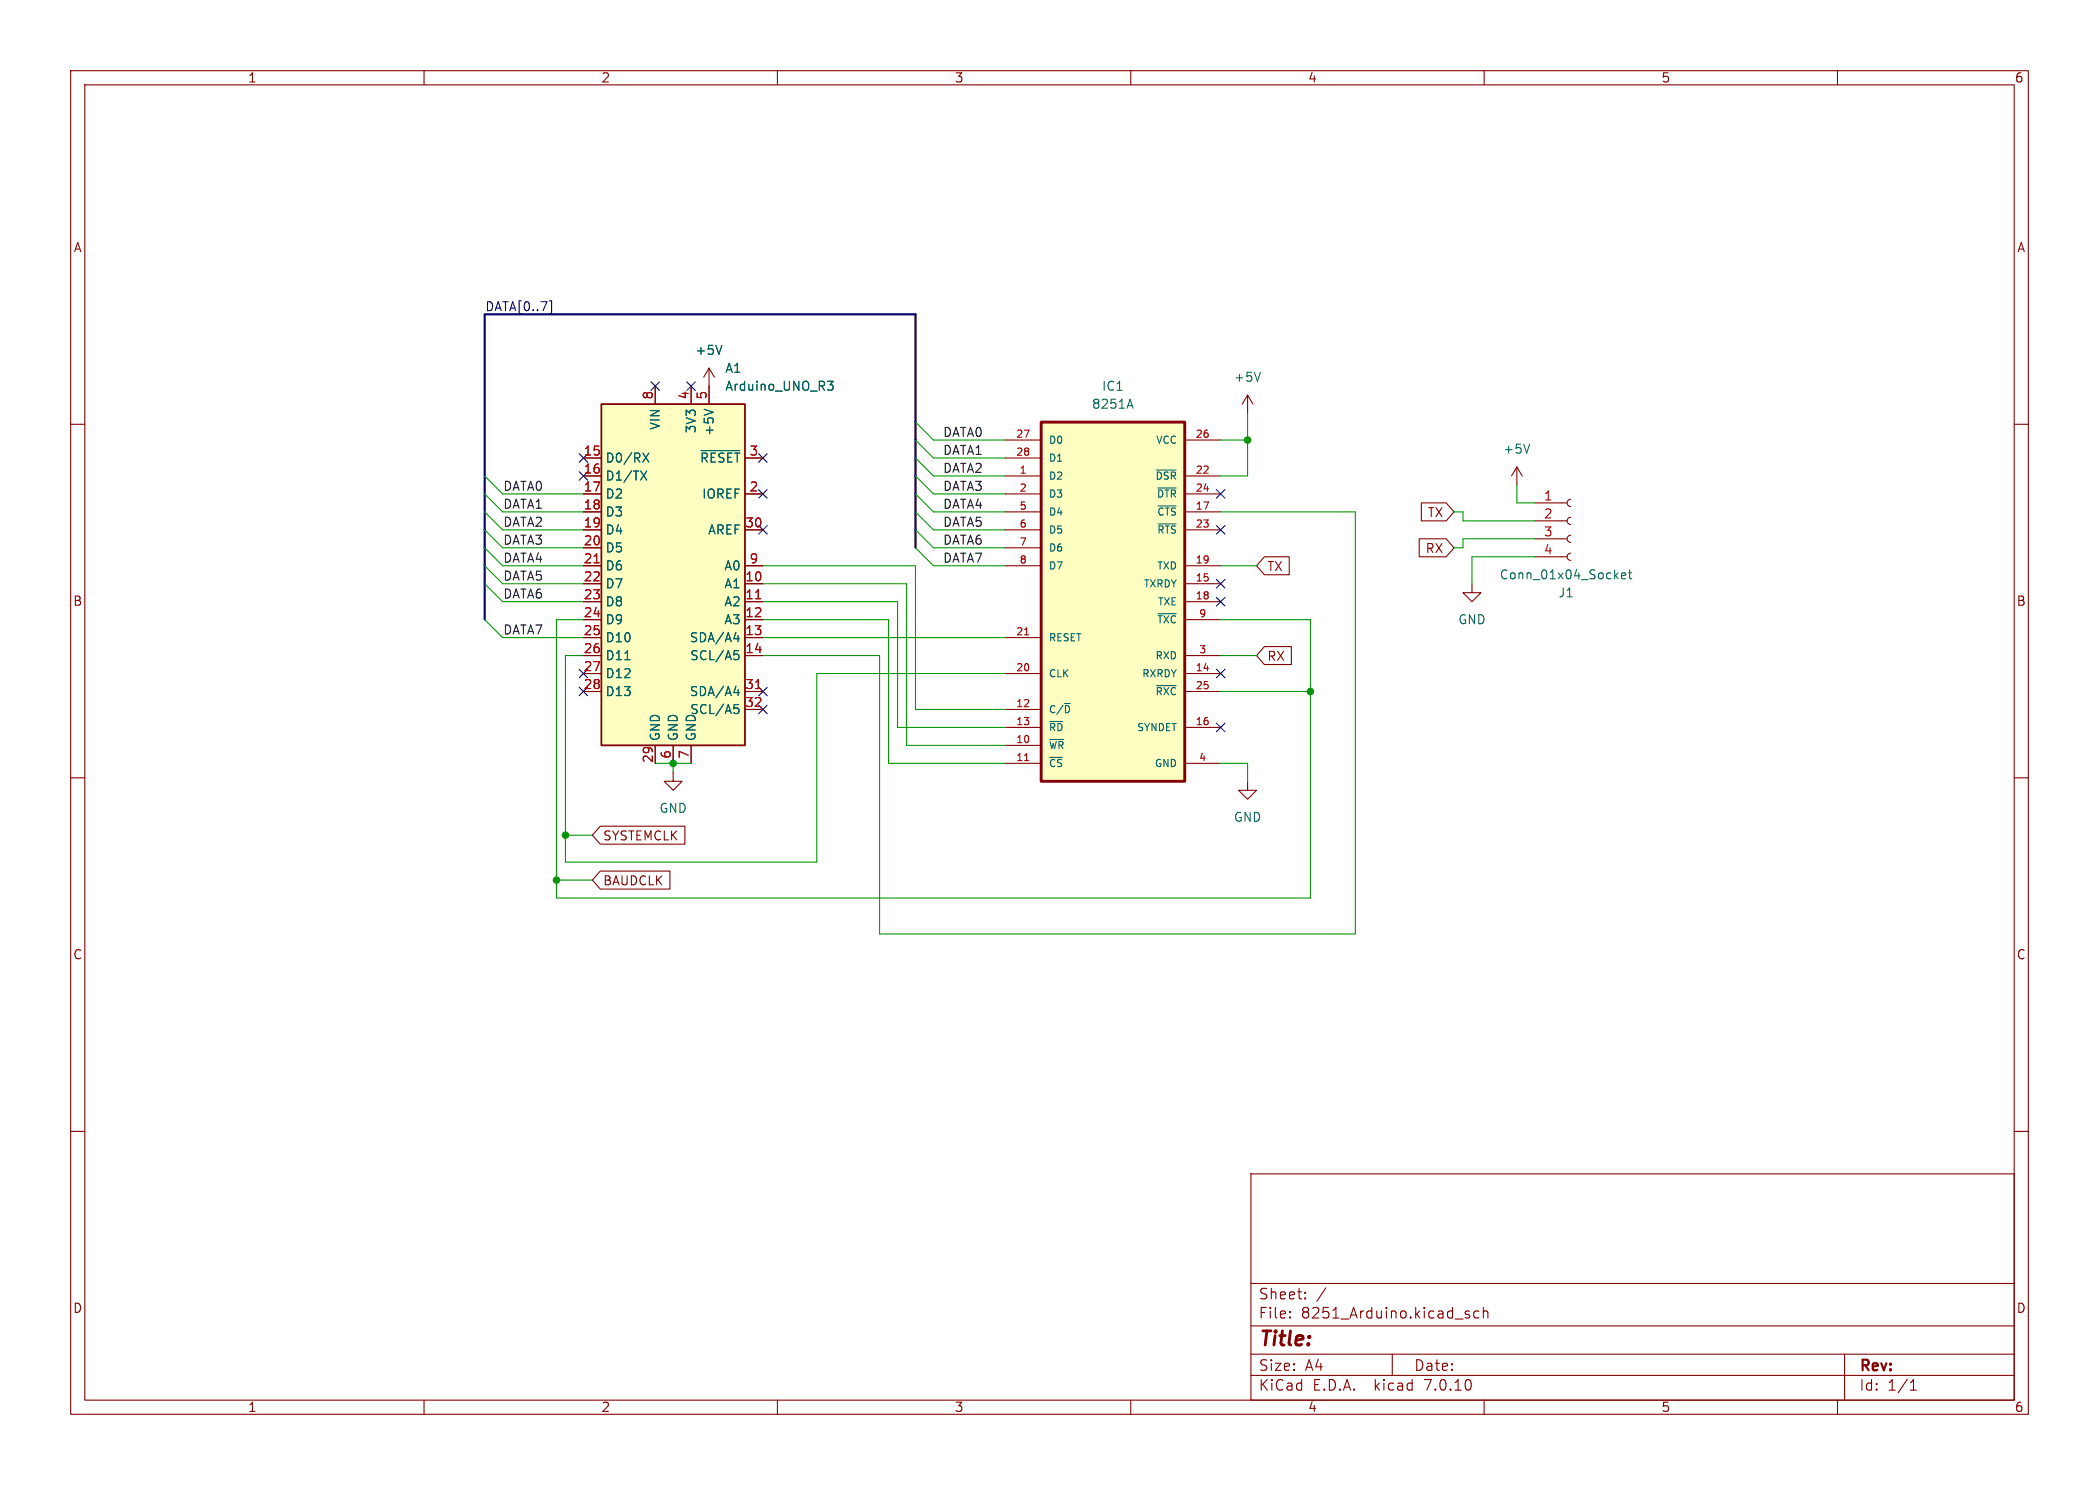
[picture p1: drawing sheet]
<svg xmlns="http://www.w3.org/2000/svg" width="297mm" height="210mm" viewBox="0 0 297 210" stroke-linecap="round" stroke-linejoin="round" font-family="sans-serif">
<g fill="none" stroke="#840000" stroke-width=".15">
<path d="M10 10h277v190h-277zM12 12h273v186h-273zM60 10v2M110 10v2M160 10v2M210 10v2M260 10v2M10 60h2M92.7 54.6v2.6M97.8 54.6v2.6M100.3 52.1v5.1M100.3 52.1l-.7 1.2"/>
<path d="M100.3 52.1l.8 1.2M176.5 55.9l-.7 1.3M176.5 55.9v2.5M176.5 55.9l.8 1.3M285 60h2M82.5 67.3h2.6M82.5 72.4h2.6M82.5 69.9h2.6M82.5 74.9h2.6M82.5 64.8h2.6M82.5 77.5h2.6M105.4 69.9h2.5"/>
<path d="M105.4 74.9h2.5M105.4 64.8h2.5M142.2 67.3h5.1M142.2 72.4h5.1M142.2 69.9h5.1M142.2 74.9h5.1M142.2 62.2h5.1M142.2 64.8h5.1M142.2 77.5h5.1M167.6 67.3h5.1M167.6 72.4h5.1M167.6 69.9h5.1"/>
<path d="M167.6 74.9h5.1M167.6 62.2h5.1M178.9 78.7h3.5v2.6h-3.5l-1.1-1.3zM200.8 76.2h3.8l1.1 1.3-1.1 1.2h-3.8zM201.1 71.1h3.5l1.1 1.3-1.1 1.3h-3.5zM214.6 66l-.7 1.3M214.6 66v2.6M214.6 66l.8 1.3M217.2 78.7h4.5M217.2 76.2h4.5M217.2 73.7h4.5M217.2 71.1h4.5"/>
<path d="M222.2 78.2a.51 .51 0 0 0-.5 .5 .51 .51 0 0 0 .5 .5M222.2 75.7a.51 .51 0 0 0-.5 .5 .51 .51 0 0 0 .5 .5M222.2 73.2a.51 .51 0 0 0-.5 .5 .51 .51 0 0 0 .5 .5M222.2 70.6a.51 .51 0 0 0-.5 .5 .51 .51 0 0 0 .5 .5M82.5 95.3h2.6M82.5 82.6h2.6M82.5 85.1h2.6M82.5 80h2.6M82.5 90.2h2.6M82.5 97.8h2.6M82.5 92.7h2.6M82.5 87.6h2.6"/>
<path d="M105.4 82.6h2.5M105.4 85.1h2.5M105.4 80h2.5M105.4 90.2h2.5M105.4 97.8h2.5M105.4 92.7h2.5M105.4 87.6h2.5M142.2 95.3h5.1M142.2 80h5.1M142.2 90.2h5.1M167.6 95.3h5.1M167.6 82.6h5.1"/>
<path d="M167.6 85.1h5.1M167.6 80h5.1M167.6 97.8h5.1M167.6 92.7h5.1M167.6 87.6h5.1M178.9 91.4h3.8v2.6h-3.8l-1.1-1.3zM208.3 82.6v1.2h1.2l-1.2 1.3-1.3-1.3h1.3M10 110h2M84.9 116.8h12v2.6h-12l-1.1-1.3zM92.7 105.4v2.6M95.2 109.2v1.3h1.3l-1.3 1.3-1.2-1.3h1.2M95.2 105.4v2.6"/>
<path d="M97.8 105.4v2.6M105.4 100.3h2.5M142.2 105.4h5.1M142.2 108h5.1M142.2 100.3h5.1M142.2 102.9h5.1M167.6 108h5.1M167.6 102.9h5.1M176.5 110.5v1.3h1.3l-1.3 1.2-1.2-1.2h1.2M285 110h2M84.9 123.2h9.9v2.5h-9.9l-1.1-1.2zM10 160h2"/>
<path d="M285 160h2M177 166h108v32h-108zM60 198v2M110 198v2M160 198v2M177 194.5h108M177 191.5h108M177 187.5h108M177 181.5h108M182.5 186.3h.1l-.1 .1M182.5 186.3v.1M182.5 185.5v.1"/>
<path d="M182.5 185.5h.1l-.1 .1M184.7 183.6v.1M184.7 183.6h-.1l.1 .1M184.7 182.8v.1M184.7 182.8h-.1l.1 .1M187.6 182.1l-1.3 2M197 191.5v3M207.5 185.9l.4 .1 .1 .2-.3 .2h-.2M207.5 185.4l.4 .1M209.2 185.5l-.4-.1-.3 .3v.4l.2 .2 .1 .1 .4-.1M209.9 185.5a.37 .37 0 0 1 .6 .1v.8M209.9 184.9v1.5"/>
<path d="M210 198v2M260 198v2M261 191.5v6.5M270.3 196.6h.9M270.3 195.5l.4-.4v1.5"/>
</g>
<g fill="none" stroke="#006464" stroke-width=".15">
<path d="M99.6 57.9l1.3 .4M102.1 48.8l-.4 1.3M117.1 53.9h.8l-.4 .5 .3 .1 .1 .4-.3 .3h-.3M159.6 57.4h.6M159.9 56.5l.4 1.2M178.3 52.6l-.4 1.3M90.7 66.6l.8 1.3M91 64.1l.8 1.2M91.5 66.6l-.8 1.3M91.8 64.1l-.8 1.2M99.2 63.7h5.5M163.6 66.5h2.8"/>
<path d="M163.8 69h2.6M163.9 71.6h2.5M163.9 74.1h2.5M216.4 62.8l-.4 1.3M88.4 93.3h.7M103.8 90.3h.8M103.8 97.9h.8M103.9 92h.6M103.9 99.6h.6M104 92.5h.3l.3 .2v.3l-.2 .2-.4 .1M104.4 89.9v.8M104.4 97.5v.9"/>
<path d="M150.6 99.5h.8M163.6 97h2.8M163.9 86.8h2.5M229.4 81.4l.7-.1-.1-.2-.4-.1-.2 .2 .1 .6h.5M230.4 81h.5M230.6 80.6v1.1l.1 .1 .2 .1M104 100.1h.3l.3 .3v.3l-.2 .1-.4 .1M148.5 104.6h2M148.5 107.1h1.8M148.5 102h1.9"/>
</g>
<g fill="#ffffc2" stroke="#ffffc2" stroke-width=".14">
<path d="M147.3 59.7h20.3v50.8h-20.3z"/>
<path d="M85.1 57.2h20.3v48.2h-20.3z"/>
</g>
<path d="M147.3 59.7h20.3v50.8h-20.3z" fill="none" stroke="#840000" stroke-width=".41"/>
<path d="M84.1 79.6h.7M106.9 84.7h.7M106.9 97.4h.7M145 89.8h.6M145 107.6h.6" fill="none" stroke="#a90000" stroke-width=".15"/>
<path d="M85.1 57.2h20.3v48.2h-20.3z" fill="none" stroke="#840000" stroke-width=".25"/>
<g fill="none" stroke="#000084" stroke-width=".15">
<path d="M77.8 42.5h.3v1.9h-.3M92.1 54l1.2 1.2M93.3 54l-1.2 1.2M97.2 54l1.2 1.2M98.4 54l-1.2 1.2M81.9 64.2l1.3 1.2M81.9 66.7l1.3 1.2M83.2 64.2l-1.3 1.2M83.2 66.7l-1.3 1.2M107.3 69.2l1.3 1.3M107.3 64.2l1.3 1.2M107.3 74.3l1.3 1.2"/>
<path d="M108.6 69.2l-1.3 1.3M108.6 64.2l-1.3 1.2M108.6 74.3l-1.3 1.2M172.1 69.2l1.2 1.3M172.1 74.3l1.2 1.2M173.3 69.2l-1.2 1.3M173.3 74.3l-1.2 1.2M81.9 97.2l1.3 1.2M81.9 94.6l1.3 1.3M83.2 94.6l-1.3 1.3M83.2 97.2l-1.3 1.2M107.3 99.7l1.3 1.2"/>
<path d="M107.3 97.2l1.3 1.2M108.6 99.7l-1.3 1.2M108.6 97.2l-1.3 1.2M172.1 94.6l1.2 1.3M172.1 81.9l1.2 1.3M172.1 84.5l1.2 1.2M173.3 94.6l-1.2 1.3M173.3 81.9l-1.2 1.3M173.3 84.5l-1.2 1.2M172.1 102.3l1.2 1.2M173.3 102.3l-1.2 1.2"/>
</g>
<path d="M129.5 77.5v-33h-60.9v43.1" fill="none" stroke="#000084" stroke-width=".3"/>
<g fill="none" stroke="#009600" stroke-width=".15">
<path d="M129.5 59.7l2.6 2.5h10.1M176.5 58.4v8.9h-3.8M68.6 77.5l2.5 2.5h11.4M68.6 67.3l2.5 2.6h11.4M68.6 74.9l2.5 2.6h11.4M68.6 72.4l2.5 2.5h11.4M68.6 69.9l2.5 2.5h11.4M129.5 77.5l2.6 2.5h10.1M129.5 62.2l2.6 2.6h10.1M129.5 64.8l2.6 2.5h10.1M129.5 67.3l2.6 2.6h10.1M129.5 74.9l2.6 2.6h10.1"/>
<path d="M129.5 72.4l2.6 2.5h10.1M129.5 69.9l2.6 2.5h10.1M172.7 72.4h19.1v59.7h-67.3v-39.4h-16.6M172.7 62.2h3.8M205.7 72.4h1.3v1.3h10.2M214.6 68.6v2.5h2.6M217.2 76.2h-10.2v1.3h-1.3M217.2 78.7h-8.9v3.9M68.6 80l2.5 2.6h11.4M68.6 87.6l2.5 2.6h11.4M68.6 82.6l2.5 2.5h11.4M82.5 87.6h-3.8v39.4h106.7v-39.4h-12.7"/>
<path d="M82.5 92.7h-2.5v29.2h35.6v-26.6h26.6M107.9 80h21.6v20.3h12.7M107.9 82.6h20.4v22.8h13.9M107.9 85.1h19.1v17.8h15.2M107.9 87.6h17.8v20.4h16.5M107.9 90.2h34.3M172.7 80h5.1M172.7 92.7h5.1M172.7 97.8h12.7M80 118.1h3.8M92.7 108h5.1M95.2 108v1.2"/>
<path d="M172.7 108h3.8v2.5M78.7 124.5h5.1"/>
</g>
<g fill="#009600" stroke="#009600" stroke-width=".15">
<circle cx="78.7" cy="124.5" r=".46"/>
<circle cx="80" cy="118.1" r=".46"/>
<circle cx="95.2" cy="108" r=".46"/>
<circle cx="185.4" cy="97.8" r=".46"/>
<circle cx="176.5" cy="62.2" r=".46"/>
</g>
<text font-size="2.8" fill="#840000" x="178" y="190.9">Title:</text>
<g font-size="2.1" fill="#840000">
<text x="178" y="184">Sheet:</text>
<text x="178" y="186.7">File:</text>
<text x="184.1" y="186.7">8251_Arduino.kicad_sch</text>
<text x="178" y="196.9">KiCad</text>
<text x="178" y="194.1">Size:</text>
<text x="184.7" y="194.1">A4</text>
<text x="185.7" y="196.9">E.D.A.</text>
<text x="194.6" y="196.9">kicad</text>
<text x="200" y="194.1">Date:</text>
<text x="201.8" y="196.9">7.0.10</text>
<text x="263" y="194.3">Rev:</text>
<text x="263" y="196.9">Id:</text>
<text x="267.1" y="196.9">1/1</text>
</g>
<g font-size="1.8" fill="#840000">
<text x="35" y="11.9">1</text>
<text x="85" y="11.9">2</text>
<text x="135" y="11.9">3</text>
<text x="185" y="11.9">4</text>
<text x="235" y="11.9">5</text>
<text x="285" y="11.9">6</text>
<text x="10.3" y="35.9">A</text>
<text x="285.3" y="35.9">A</text>
<text x="201.9" y="73.3">TX</text>
<text x="179.2" y="81">TX</text>
<text x="201.6" y="78.4">RX</text>
<text x="10.3" y="85.9">B</text>
<text x="285.3" y="85.9">B</text>
<text x="179.2" y="93.7">RX</text>
<text x="85.2" y="119.1">SYSTEMCLK</text>
<text x="85.2" y="125.4">BAUDCLK</text>
<text x="10.3" y="135.9">C</text>
<text x="285.3" y="135.9">C</text>
<text x="10.3" y="185.9">D</text>
<text x="285.3" y="185.9">D</text>
<text x="35" y="199.9">1</text>
<text x="85" y="199.9">2</text>
<text x="135" y="199.9">3</text>
<text x="185" y="199.9">4</text>
<text x="235" y="199.9">5</text>
<text x="285" y="199.9">6</text>
</g>
<text font-size="1.8" fill="#000084" x="68.6" y="44.1">DATA[0..7]</text>
<g font-size="1.8" fill="#006464">
<text x="98.3" y="50.4">+5V</text>
<text x="102.5" y="52.9">A1</text>
<text x="102.5" y="55.5">Arduino_UNO_R3</text>
<text x="154.4" y="58">8251A</text>
<text x="155.8" y="55.5">IC1</text>
<text x="174.5" y="54.2">+5V</text>
<text x="85.6" y="65.6">D0/RX</text>
<text x="93.6" y="60.9" transform="rotate(-90 93.6 60.9)">VIN</text>
<text x="98.7" y="61.4" transform="rotate(-90 98.7 61.4)">3V3</text>
<text x="99" y="65.6">~{RESET}</text>
<text x="101.2" y="61.7" transform="rotate(-90 101.2 61.7)">+5V</text>
<text x="212.6" y="64.4">+5V</text>
<text x="85.6" y="68.2">D1/TX</text>
<text x="85.6" y="70.7">D2</text>
<text x="99.3" y="70.7">IOREF</text>
<text x="85.6" y="73.3">D3</text>
<text x="85.6" y="75.8">D4</text>
<text x="100.1" y="75.8">AREF</text>
<text x="85.6" y="78.3">D5</text>
<text x="85.6" y="80.9">D6</text>
<text x="85.6" y="83.4">D7</text>
<text x="102.4" y="83.4">A1</text>
<text x="102.4" y="80.9">A0</text>
<text x="212.1" y="82.1">Conn_01x04_Socket</text>
<text x="85.6" y="86">D8</text>
<text x="85.6" y="88.5">D9</text>
<text x="102.4" y="86">A2</text>
<text x="102.4" y="88.5">A3</text>
<text x="206.2" y="88.5">GND</text>
<text x="220.4" y="84.7">J1</text>
<text x="85.6" y="91">D10</text>
<text x="85.6" y="93.6">D11</text>
<text x="97.5" y="91">SDA/A4</text>
<text x="97.6" y="93.6">SCL/A5</text>
<text x="85.6" y="96.1">D12</text>
<text x="85.6" y="98.7">D13</text>
<text x="97.5" y="98.7">SDA/A4</text>
<text x="97.6" y="101.2">SCL/A5</text>
<text x="93.6" y="104.9" transform="rotate(-90 93.6 104.9)">GND</text>
<text x="96.1" y="104.9" transform="rotate(-90 96.1 104.9)">GND</text>
<text x="98.7" y="104.9" transform="rotate(-90 98.7 104.9)">GND</text>
<text x="93.2" y="115.2">GND</text>
<text x="174.5" y="116.4">GND</text>
</g>
<g font-size="1.8" fill="#a90000">
<text x="92.5" y="56.6" transform="rotate(-90 92.5 56.6)">8</text>
<text x="97.5" y="56.6" transform="rotate(-90 97.5 56.6)">4</text>
<text x="100.1" y="56.6" transform="rotate(-90 100.1 56.6)">5</text>
<text x="82.5" y="64.5">15</text>
<text x="106" y="64.5">3</text>
<text x="82.5" y="67.1">16</text>
<text x="82.5" y="69.6">17</text>
<text x="106" y="69.6">2</text>
<text x="218.4" y="70.9">1</text>
<text x="82.5" y="72.1">18</text>
<text x="82.5" y="74.7">19</text>
<text x="82.5" y="77.2">20</text>
<text x="105.4" y="74.7">30</text>
<text x="218.4" y="73.4">2</text>
<text x="218.4" y="75.9">3</text>
<text x="82.5" y="79.8">21</text>
<text x="82.5" y="82.3">22</text>
<text x="105.4" y="82.3">10</text>
<text x="106" y="79.8">9</text>
<text x="218.4" y="78.5">4</text>
<text x="82.5" y="84.8">23</text>
<text x="82.5" y="87.4">24</text>
<text x="82.5" y="89.9">25</text>
<text x="105.4" y="84.8">11</text>
<text x="105.4" y="87.4">12</text>
<text x="105.4" y="89.9">13</text>
<text x="82.5" y="92.5">26</text>
<text x="82.5" y="95">27</text>
<text x="105.4" y="92.5">14</text>
<text x="82.5" y="97.5">28</text>
<text x="105.4" y="97.5">31</text>
<text x="105.4" y="100.1">32</text>
<text x="92.5" y="108" transform="rotate(-90 92.5 108)">29</text>
<text x="95" y="107.4" transform="rotate(-90 95 107.4)">6</text>
<text x="97.5" y="107.4" transform="rotate(-90 97.5 107.4)">7</text>
</g>
<g font-size="1.8" fill="#0f0f0f">
<text x="133.3" y="61.9">DATA0</text>
<text x="133.3" y="64.4">DATA1</text>
<text x="71.1" y="69.5">DATA0</text>
<text x="133.3" y="69.5">DATA3</text>
<text x="133.3" y="67">DATA2</text>
<text x="71.1" y="74.6">DATA2</text>
<text x="71.1" y="77.1">DATA3</text>
<text x="71.1" y="72">DATA1</text>
<text x="133.3" y="77.1">DATA6</text>
<text x="133.3" y="74.6">DATA5</text>
<text x="133.3" y="72">DATA4</text>
<text x="71.1" y="82.2">DATA5</text>
<text x="71.1" y="79.7">DATA4</text>
<text x="133.3" y="79.7">DATA7</text>
<text x="71.1" y="89.8">DATA7</text>
<text x="71.1" y="84.7">DATA6</text>
</g>
<g font-size="1.4" fill="#a90000">
<text x="143.7" y="62">27</text>
<text x="143.7" y="64.5">28</text>
<text x="169.1" y="62">26</text>
<text x="144.2" y="67.1">1</text>
<text x="144.2" y="69.6">2</text>
<text x="169.1" y="67.1">22</text>
<text x="169.1" y="69.6">24</text>
<text x="144.2" y="72.1">5</text>
<text x="144.2" y="74.7">6</text>
<text x="144.2" y="77.2">7</text>
<text x="169.1" y="72.1">17</text>
<text x="169.1" y="74.7">23</text>
<text x="144.2" y="79.8">8</text>
<text x="169.1" y="82.3">15</text>
<text x="169.1" y="79.8">19</text>
<text x="143.7" y="89.9">21</text>
<text x="169.1" y="84.8">18</text>
<text x="169.6" y="87.4">9</text>
<text x="143.7" y="95">20</text>
<text x="169.1" y="95">14</text>
<text x="169.6" y="92.5">3</text>
<text x="143.7" y="100.1">12</text>
<text x="169.1" y="97.5">25</text>
<text x="143.7" y="105.2">10</text>
<text x="143.7" y="107.7">11</text>
<text x="143.7" y="102.6">13</text>
<text x="169.1" y="102.6">16</text>
<text x="169.6" y="107.7">4</text>
</g>
<g font-size="1.4" fill="#006464">
<text x="148.3" y="63">D0</text>
<text x="148.3" y="65.5">D1</text>
<text x="163.5" y="63">VCC</text>
<text x="148.3" y="68">D2</text>
<text x="148.3" y="70.6">D3</text>
<text x="163.4" y="68">~{DSR}</text>
<text x="163.6" y="70.6">~{DTR}</text>
<text x="148.3" y="73.1">D4</text>
<text x="148.3" y="75.7">D5</text>
<text x="163.6" y="73.1">~{CTS}</text>
<text x="163.6" y="75.7">~{RTS}</text>
<text x="148.3" y="78.2">D6</text>
<text x="148.3" y="80.7">D7</text>
<text x="161.7" y="83.3">TXRDY</text>
<text x="163.6" y="80.7">TXD</text>
<text x="163.6" y="88.4">~{TXC}</text>
<text x="163.7" y="85.8">TXE</text>
<text x="148.3" y="96">CLK</text>
<text x="148.3" y="90.9">RESET</text>
<text x="161.5" y="96">RXRDY</text>
<text x="163.4" y="93.4">RXD</text>
<text x="148.3" y="101.1">C/~{D}</text>
<text x="163.4" y="98.5">~{RXC}</text>
<text x="148.3" y="106.1">~{WR}</text>
<text x="148.3" y="103.6">~{RD}</text>
<text x="160.8" y="103.6">SYNDET</text>
<text x="148.3" y="108.7">~{CS}</text>
<text x="163.3" y="108.7">GND</text>
</g>
</svg>
